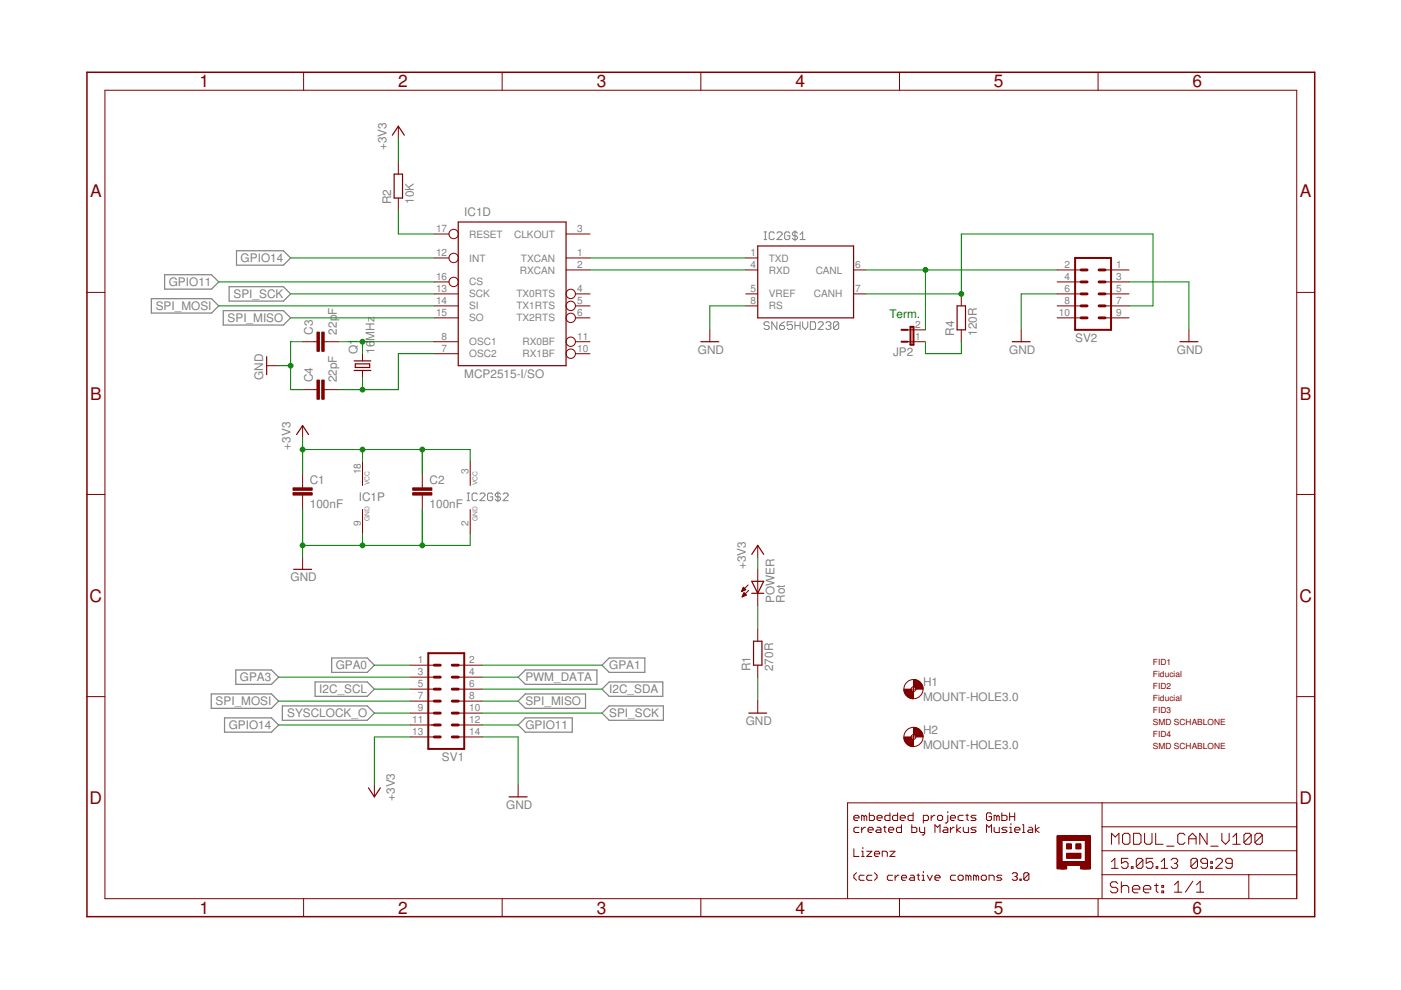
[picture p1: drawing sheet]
<svg xmlns="http://www.w3.org/2000/svg" width="297mm" height="210mm" viewBox="0 0 297 210" stroke-linecap="round" stroke-linejoin="round" font-family="sans-serif">
<g fill="none" stroke="#808080" stroke-width=".21">
<path d="M162 50.8h.5M162 49.2h.5M162.3 49.2v1.6M164.2 49.4l-.3-.2h-.5l-.3 .2v1.1l.3 .3h.5l.3-.3M164.7 49.4l.3-.2h.5l.3 .2v.3l-1.1 1.1h1.1M167.4 49.4l-.2-.2h-.6l-.2 .2v1.1l.2 .3h.6l.2-.3v-.5h-.5M168.6 48.9v2.2M169.1 49.4l-.3-.2h-.5l-.3 .2v.3l.3 .3h.5l.3 .3v.2l-.3 .3h-.5l-.3-.3M169.6 50.8h1.1M169.6 49.7l.6-.5v1.6M163.1 68.5l-.3-.3h-.5l-.3 .3v.3l.3 .2h.5l.3 .3v.3l-.3 .2h-.5l-.3-.2M164.7 68.2v1.6l-1.1-1.6v1.6"/>
<path d="M165.3 69h.8l.2 .3v.3l-.2 .2h-.6l-.2-.2zM166.3 68.2l-1 .8M168 68.2h-1.1v.8l.5-.2h.3l.3 .2v.6l-.3 .2h-.5l-.3-.2M168.6 68.2v1.6M168.6 69h1M169.6 68.2v1.6M170.2 68.2v1.1l.5 .5 .6-.5v-1.1M171.8 68.2h.8l.3 .3v1.1l-.3 .2h-.8zM173.5 68.5l.2-.3h.6l.2 .3v.3l-1 1h1M175.1 68.5l.3-.3h.5l.3 .3v.3l-.3 .2M175.6 69h.3M175.9 69l.3 .3v.3l-.3 .2h-.5l-.3-.2"/>
<path d="M177.8 68.5l-.3-.3h-.5l-.3 .3v1.1M177.8 68.5v1.1l-.3 .2h-.5l-.3-.2M177.8 68.5l-1.1 1.1M99 106.2h.6M99 104.5h.6M99.3 104.5v1.7M101.2 104.8l-.3-.3h-.5l-.3 .3v1.1l.3 .3h.5l.3-.3M101.7 104.8l.3-.3h.6l.2 .3v.3l-1.1 1.1h1.1M104.5 104.8l-.3-.3h-.5l-.3 .3v1.1l.3 .3h.5l.3-.3v-.6h-.6M105.6 104.3v2.1M106.1 104.8l-.3-.3h-.5l-.3 .3v.3l.3 .2h.5l.3 .3v.3l-.3 .3h-.5l-.3-.3M106.7 104.8l.2-.3h.6l.2 .3v.3l-1 1.1h1"/>
</g>
<g fill="none" stroke="#808080" stroke-width=".25">
<path d="M34.9 58.3h10l1.5 1.5-1.5 1.5h-10zM50.1 53.2h10l1.5 1.5-1.5 1.5h-10zM32.1 63.3h12.8l1.5 1.6-1.5 1.5h-12.8zM47.3 65.9h12.8l1.5 1.5-1.5 1.5h-12.8zM48.6 60.8h11.5l1.5 1.5-1.5 1.5h-11.5zM70.3 139.5h7.6l1.5 1.5-1.5 1.6h-7.6zM44.8 147.1h12.8l1.5 1.6-1.5 1.5h-12.8zM47.6 152.2h10l1.5 1.5-1.5 1.5h-10zM50 142h7.6l1.5 1.6-1.5 1.5h-7.6zM59.9 149.7h18l1.5 1.5-1.5 1.5h-18zM66.8 144.6h11.1l1.5 1.5-1.5 1.5h-11.1zM109.9 153.7l1.5-1.5h9.9v3h-9.9z"/>
<path d="M109.9 148.7l1.5-1.6h12.7v3.1h-12.7zM109.9 143.6l1.5-1.6h15.2v3.1h-15.2zM127.6 151.2l1.6-1.5h11.5v3h-11.5zM127.6 146.1l1.6-1.5h11.3v3h-11.3zM127.6 141l1.6-1.5h7.5v3.1h-7.5z"/>
</g>
<g fill="none" stroke="#800000" stroke-width=".21">
<path d="M22.2 19.1h252.7v171.4h-252.7zM64.4 15.3v3.8M106.5 15.3v3.8M148.6 15.3v3.8M190.7 15.3v3.8M232.8 15.3v3.8M84.5 26.8v2.5M84.5 34.4v2.5M84.5 42v2.5M92.1 49.6h3.1M92.1 59.8h3.1M92.1 54.7h3.1"/>
<path d="M120 49.6h5.1M120 54.7h5.1M120 57.2h5.1M158.1 54.7h2.6M158.1 57.2h2.6M181 57.2h2.5M224.1 59.8h5.1M224.1 57.2h5.1M234.3 59.8h5.1M234.3 57.2h5.1M18.4 62h3.8M56.5 77.5h2.6"/>
<path d="M64.2 72.5h3M68.7 72.5h3.1M76.9 75v1.5M76.9 78.5v1.6M92.1 72.5h5.1M92.1 75h5.1M92.1 62.3h5.1M92.1 64.9h5.1M92.1 67.4h5.1M122 72.5h3.1M122 75h3.1M122 62.3h3.1"/>
<path d="M122 64.9h3.1M122 67.4h3.1M150.5 69.9v2.6M158.1 62.3h2.6M158.1 64.9h2.6M181 62.3h2.5M192.4 72.5h3.8M192.4 69.9h3.8M203.8 62.3v2.6M203.8 69.9v2.6M216.5 69.9v2.6M224.1 62.3h5.1"/>
<path d="M224.1 64.9h5.1M224.1 67.4h5.1M234.3 62.3h5.1M234.3 64.9h5.1M234.3 67.4h5.1M252.1 69.9v2.6M274.9 62h3.8M64.2 90.2v2.6M64.2 82.6h3M68.7 82.6h3.1M76.9 97.9v5M99.7 97.9v5"/>
<path d="M18.4 104.8h3.8M64.2 100.4v3M64.2 105v3M64.2 118.2v2.5M76.9 108v5.1M89.5 100.4v3M89.5 105v3M99.7 108v5.1M160.7 115.6v2.6M274.9 104.8h3.8M157.2 125.4h.1M157.3 125.2h.3"/>
<path d="M157.4 125.1h.5M157.4 125h.7M157.4 126.4h.2M157.4 126.3h.5M157.5 124.9h.5M157.5 124.8h.3M157.5 126.2h.7M157.5 124.6h.2M157.5 126.1h.7M157.6 124.5l.5 .5-.9 .4zM157.6 126h.4M157.6 125.8h.3"/>
<path d="M157.7 125.7h.1M157.7 125.7l.5 .5-.8 .4zM158.6 124l-1.4 1.4M158.7 125.2l-1.3 1.4M160.7 120.7v7.6M160.7 133.4v2.6M18.4 147.7h3.8M87 153.7h5.1M87 141h5.1M87 143.6h5.1M87 146.1h5.1M87 148.7h5.1"/>
<path d="M87 151.2h5.1M87 156.3h5.1M97.2 153.7h5M97.2 141h5M97.2 143.6h5M97.2 146.1h5M97.2 148.7h5M97.2 151.2h5M97.2 156.3h5M160.7 141v2.6M160.7 148.7v2.5M193.2 146.1h1"/>
<path d="M193.2 156.3h1M193.7 145.6v1M193.7 155.7v1.1M274.9 147.7h3.8M79.4 166.4v2.6M109.9 166.4v2.6M181 173.4h1.1v-.3l-.2-.2h-.6l-.3 .2v.6l.3 .3h.6M181 180v1.6h1.1M182.1 175.4h-.8l-.3 .3v.5l.3 .3h.8M182.7 175.4v1.1M182.9 179.7v.3M183.2 173.1l-.3-.2h-.2v1.1"/>
<path d="M183.2 173.1l.3-.2 .3 .2v.9M183.2 173.1v.9M183.5 175.4h-.3l-.5 .6M184 176h1.1v-.3l-.3-.3h-.5l-.3 .3v.5l.3 .3h.5M184.3 172.3v1.7h.8l.3-.3v-.6l-.3-.2h-.8M185.9 175.4h.6l.3 .3v.8h-.9l-.2-.3 .2-.2h.9M185.9 173.4h1.1v-.3l-.2-.2h-.6l-.3 .2v.6l.3 .3h.6M187.3 175.4h.6M187.6 175.2v1l.3 .3M188.4 176h1.1v-.3l-.3-.3h-.5l-.3 .3v.5l.3 .3h.5M188.7 172.3v1.7h-.8l-.3-.3v-.6l.3-.2h.8M190.3 172.3v1.7h-.8l-.3-.3v-.6l.3-.2h.8"/>
<path d="M190.9 173.4h1v-.3l-.2-.2h-.6l-.2 .2v.6l.2 .3h.6M191.1 174.9v1.6h-.8l-.2-.3v-.5l.2-.3h.8M193.3 174.9v1.6h.8l.3-.3v-.5l-.3-.3h-.8M193.6 172.3v1.7h-.8l-.3-.3v-.6l.3-.2h.8M195 175.4v.8l.2 .3h.8M195.8 174h.8l.2-.3v-.6l-.2-.2h-.8v1.6M196 175.4v1.4l-.2 .2h-.3M197.4 172.9v1.1M198.2 176.5v-1.6l.6 .5 .5-.5v1.6M198.2 172.9h-.2l-.6 .5M198.8 173.1l.3-.2h.5l.3 .2v.6l-.3 .3h-.5l-.3-.3zM200.1 175.4h.6l.3 .3v.8h-.9l-.2-.3 .2-.2h.9"/>
<path d="M201 172.1v.2M201 172.9v1.3l-.3 .3h-.3M201.5 173.4h1.1v-.3l-.3-.2h-.5l-.3 .2v.6l.3 .3h.5M201.5 175.4v1.1M202.3 175.4h-.2l-.6 .6M202.9 174.9v1.6M203.7 175.4l-.8 .6 .8 .5M204.2 172.9h-.8l-.3 .2v.6l.3 .3h.8M204.2 175.4v.8l.3 .3h.8v-1.1M204.8 172.9h.5M205 172.6v1.1l.3 .3M206.9 175.4h-.8l-.2 .3 .2 .3h.6l.2 .2-.2 .3h-.8"/>
<path d="M206.9 172.9h-.8l-.2 .2 .2 .3h.6l.2 .3-.2 .3h-.8M209.1 176.5v-1.6l.6 .5 .5-.5v1.6M210.2 172.6l-.2-.3h-.6l-.3 .3v1.1l.3 .3h.6l.2-.3v-.6h-.5M210.8 175.4v.8l.3 .3h.8v-1.1M211.3 173.1l-.2-.2h-.3v1.1M211.3 173.1l.3-.2 .3 .2v.9M211.3 173.1v.9M212.4 172.3v1.7h.8l.3-.3v-.6l-.3-.2h-.8M213.5 175.4h-.8l-.3 .3 .3 .3h.5l.3 .2-.3 .3h-.8M214.1 175.4h.2v1.1M214.1 176.5h.5M214.1 173.1h1"/>
<path d="M214.1 172.3v1.7M214.3 174.6v.3M215.1 176h1.1v-.3l-.2-.3h-.6l-.3 .3v.5l.3 .3h.6M215.1 172.3v1.7M216.8 176.5h.5M216.8 174.9h.2v1.6M218.1 175.4h.6l.2 .3v.8h-.8l-.2-.3 .2-.2h.8M219.5 174.9v1.6M220.3 175.4l-.8 .6 .8 .5M233.7 170.2v20.3M233.7 175.3h41.2M235.7 179v-2.3l.8 .8 .7-.8v2.3"/>
<path d="M238 177.1l.4-.4h.8l.4 .4v1.5l-.4 .4h-.8l-.4-.4zM240.3 176.7h1.2l.4 .4v1.5l-.4 .4h-1.2zM242.7 176.7v1.9l.4 .4h.8l.3-.4v-1.9M245 176.7v2.3h1.6M247.4 179.4h1.5M251.2 177.1l-.3-.4h-.8l-.4 .4v1.5l.4 .4h.8l.3-.4M252 179v-1.5l.8-.8 .8 .8v1.5M252 177.8h1.6M255.9 176.7v2.3l-1.5-2.3v2.3M256.7 179.4h1.6M259.1 176.7v1.5l.7 .8 .8-.8v-1.5M261.4 179h1.6"/>
<path d="M261.4 177.5l.8-.8v2.3M265.3 177.1l-.4-.4h-.8l-.4 .4v1.5M265.3 177.1v1.5l-.4 .4h-.8l-.4-.4M265.3 177.1l-1.6 1.5M267.6 177.1l-.4-.4h-.7l-.4 .4v1.5M267.6 177.1v1.5l-.4 .4h-.7l-.4-.4M267.6 177.1l-1.5 1.5M274.9 170.2h-95.2v20.3M64.4 190.5v3.9M106.5 190.5v3.9M148.6 190.5v3.9M181.6 185l-.6 .6v.5l.6 .5"/>
<path d="M182.7 181.6h.5M182.7 180.5h.2v1.1M183.2 185.6h-.8l-.3 .2v.6l.3 .2h.8M183.8 180.5h1l-1 1.1h1M184.8 185.6h-.8l-.2 .2v.6l.2 .2h.8M185.4 181h1.1v-.2l-.3-.3h-.5l-.3 .3v.5l.3 .3h.5M185.4 185l.5 .6v.5l-.5 .5M187 181.6v-1.1h.9l.2 .3v.8M188.7 180.5h1.1l-1.1 1.1h1.1M189.2 185.6h-.8l-.3 .2v.6l.3 .2h.8M189.8 185.6v1M190.6 185.6h-.3l-.5 .5"/>
<path d="M190.7 190.5v3.9M191.1 186.1h1.1v-.3l-.2-.2h-.6l-.3 .2v.6l.3 .2h.6M193 185.6h.6l.3 .2v.8h-.9l-.2-.2 .2-.3h.9M194.4 185.6h.5M194.7 185.3v1.1l.2 .2M195.5 185.6h.3v1M195.5 186.6h.5M195.8 184.8v.2M196.6 185.6l.5 1 .6-1M198.2 186.1h1.1v-.3l-.2-.2h-.6l-.3 .2v.6l.3 .2h.6M202.6 185.6h-.8l-.3 .2v.6l.3 .2h.8M203.1 185.8l.3-.2h.6l.2 .2v.6l-.2 .2h-.6l-.3-.2z"/>
<path d="M205.3 185.8v.8M205.3 185.8l-.3-.2h-.2v1M205.3 185.8l.3-.2 .3 .2v.8M207 185.8l-.3-.2h-.3v1M207 185.8v.8M207 185.8l.2-.2 .3 .2v.8M208 185.8l.3-.2h.6l.2 .2v.6l-.2 .2h-.6l-.3-.2zM209.7 186.6v-1h.8l.3 .2v.8M212.4 185.6h-.8l-.3 .2 .3 .3h.5l.3 .3-.3 .2h-.8M214.6 185.3l.3-.3h.5l.3 .3v.3l-.3 .2M215.1 185.8h.3M215.4 185.8l.3 .3v.3l-.3 .2h-.5l-.3-.2"/>
<path d="M216.2 186.4h.3v.2h-.3zM218.1 185.3l-.2-.3h-.6l-.2 .3v1.1M218.1 185.3v1.1l-.2 .2h-.6l-.2-.2M218.1 185.3l-1 1.1M232.8 190.5v3.9M233.7 185.5h41.2M233.7 180.4h41.2M235.6 182.7l.8-.7v2.1M235.6 184.1h1.5M237 187.3l-.4-.3h-.8l-.4 .3v.4l.4 .4h.8l.4 .4v.4l-.4 .4h-.8l-.4-.4M237.7 187v2.3M237.7 188.1l.4-.4h.8l.4 .4v1.2"/>
<path d="M239.2 182h-1.4v1l.7-.3h.3l.4 .3v.7l-.4 .4h-.7l-.3-.4M239.9 183.7h.3v.4h-.3zM240.1 188.5h1.6v-.4l-.4-.4h-.8l-.4 .4v.8l.4 .4h.8M242.3 182.4v1.3l-.3 .4h-.7l-.4-.4M242.3 182.4l-.3-.4h-.7l-.4 .4v1.3M242.3 182.4l-1.4 1.3M242.4 188.5h1.6v-.4l-.4-.4h-.8l-.4 .4v.8l.4 .4h.8M244.4 182h-1.4v1l.7-.3h.4l.3 .3v.7l-.3 .4h-.7l-.4-.4M244.8 187.7h.8M245.1 183.7h.4v.4h-.4zM245.2 187.3v1.6l.4 .4M246.2 184.1h1.4"/>
<path d="M246.2 182.7l.7-.7v2.1M246.3 187.7h.4v.4h-.4zM246.3 188.9h.4v.4h-.4zM248.3 182.4l.3-.4h.7l.4 .4v.3l-.4 .3M249 183h.3M249 187.6l.8-.8v2.4M249 189.2h1.6M249.3 183l.4 .4v.3l-.4 .4h-.7l-.3-.4M252.9 186.8l-1.6 2.4M253.7 189.2h1.5M253.7 187.6l.8-.8v2.4M253.9 182.4v1.3l-.3 .4h-.8l-.3-.4"/>
<path d="M253.9 182.4l-.3-.4h-.8l-.3 .4v1.3M253.9 182.4l-1.4 1.3M256 183h-1l-.4-.3v-.3l.4-.4h.7l.3 .4v1.3l-.3 .4h-.7l-.4-.4M256.7 183.7h.3v.4h-.3zM256.7 182.7h.3v.3h-.3zM257.7 182.4l.4-.4h.7l.4 .4v.3l-1.5 1.4h1.5M261.3 183h-1.1l-.3-.3v-.3l.3-.4h.7l.4 .4v1.3l-.4 .4h-.7l-.3-.4M264.8 185.5v5"/>
<circle cx="96.2" cy="54.7" r=".99"/>
<circle cx="96.2" cy="49.6" r=".99"/>
<circle cx="96.2" cy="59.8" r=".99"/>
<circle cx="121" cy="72.5" r=".99"/>
<circle cx="121" cy="62.3" r=".99"/>
<circle cx="121" cy="75" r=".99"/>
<circle cx="121" cy="64.9" r=".99"/>
<circle cx="121" cy="67.4" r=".99"/>
<circle cx="193.7" cy="146.1" r="2.03"/>
<circle cx="193.7" cy="156.3" r="2.03"/>
<circle cx="193.7" cy="156.3" r=".51"/>
<circle cx="193.7" cy="146.1" r=".51"/>
</g>
<path d="M18.4 15.3h260.3v179.1h-260.3z" fill="none" stroke="#800000" stroke-width=".32"/>
<g fill="none" stroke="#800000" stroke-width=".25">
<path d="M83.2 28.7l1.3-1.9 1.2 1.9M83.6 36.9h1.7v5.1h-1.7zM97.2 47.1h22.8v30.4h-22.8zM160.7 52.2h20.3v15.2h-20.3zM56.5 75.6v3.8M75.1 76.5h3.5M75.1 78.5h3.5M75.3 77.2h3.1v.7h-3.1zM148.6 72.5h3.8M202.9 64.9h1.8v5h-1.8zM214.6 72.5h3.8M250.2 72.5h3.8"/>
<path d="M62.9 92.1l1.3-1.9 1.2 1.9M159.4 117.5l1.3-1.9 1.2 1.9M62.3 120.7h3.8M159.4 123.3h2.5l-1.2 2.5zM159.4 125.8h2.5M159.8 136h1.7v5h-1.7zM158.7 151.2h3.9M78.1 167l1.3 2 1.2-2M107.9 169h3.9"/>
</g>
<path d="M227.9 54.7h7.7v15.2h-7.7zM191.1 72.5h1.3M191.1 69.9h1.3M193 69.3h.7v3.8h-.7zM90.8 138.5h7.6v20.3h-7.6z" fill="none" stroke="#800000" stroke-width=".42"/>
<g fill="none" stroke="#800000" stroke-width=".61">
<path d="M229.2 59.8h1.3M229.2 57.2h1.3M233 59.8h1.3M233 57.2h1.3M229.2 67.4h1.3M229.2 64.9h1.3M229.2 62.3h1.3M233 67.4h1.3M233 64.9h1.3M233 62.3h1.3M92.1 151.2h1.2M92.1 148.7h1.2"/>
<path d="M92.1 146.1h1.2M92.1 143.6h1.2M92.1 141h1.2M92.1 153.7h1.2M92.1 156.3h1.2M95.9 151.2h1.3M95.9 148.7h1.3M95.9 146.1h1.3M95.9 143.6h1.3M95.9 141h1.3M95.9 153.7h1.3M95.9 156.3h1.3"/>
</g>
<g fill="#800000" stroke="#800000" stroke-width=".21">
<path d="M193.7 144.1a2 2 0 0 1 2 2h-1.5l-.1-.3-.4-.2z" fill-rule="evenodd"/>
<path d="M191.6 146.1h1.6l.1 .3 .4 .2v1.5a2 2 0 0 1-2.1-2z" fill-rule="evenodd"/>
<path d="M193.7 154.2a2.04 2.04 0 0 1 2 2.1h-1.5l-.2-.4-.3-.2z" fill-rule="evenodd"/>
<path d="M191.6 156.3h1.6l.1 .3 .4 .2v1.5a1.97 1.97 0 0 1-2.1-2z" fill-rule="evenodd"/>
</g>
<g fill="#800000" stroke="#800000" stroke-width=".21">
<path d="M62.1 104.5h4.1v.5h-4.1z"/>
<path d="M62.1 103.4h4.1v.5h-4.1z"/>
<path d="M87.5 104.5h4.1v.5h-4.1z"/>
<path d="M87.5 103.4h4.1v.5h-4.1z"/>
<path d="M68.2 70.4h.5v4.1h-.5z"/>
<path d="M67.2 70.4h.5v4.1h-.5z"/>
<path d="M68.2 80.6h.5v4h-.5z"/>
<path d="M67.2 80.6h.5v4h-.5z"/>
<path d="M224.9 177.2h5.5v.7h-5.5z"/>
<path d="M230.4 177.2h.7v7h-.7z"/>
<path d="M224.8 183.4h.8v.8h-.8z"/>
<path d="M229.6 183.4h.8v.8h-.8z"/>
<path d="M226.1 180.9h3.1v1h-3.1z"/>
<path d="M226.1 178.9h1v1.1h-1z"/>
<path d="M224.1 177.2h1v7h-1z"/>
<path d="M225.1 177.2h5v1h-5z"/>
<path d="M230.1 177.2h1v7h-1z"/>
<path d="M225.1 182.7h5v.8h-5z"/>
<path d="M225.1 183.2h1v1h-1z"/>
<path d="M229.1 183.2h1v1h-1z"/>
<path d="M228.1 178.9h1.1v1.1h-1.1z"/>
</g>
<g fill="none" stroke="#008000" stroke-width=".21">
<path d="M84.5 29.3v5.1M46.4 59.8h45.7M61.6 54.7h30.5M84.5 44.5v5.1h7.6M125.1 54.7h33M125.1 57.2h33M183.5 57.2h40.6M196.2 57.2v12.7M239.4 59.8h12.7v10.1M46.4 64.9h45.7M59.1 77.5h2.5M61.6 62.3h30.5"/>
<path d="M61.6 67.4h30.5M64.2 72.5h-2.6v10.1h2.6M71.8 72.5h20.3M76.9 72.5v2.5M92.1 75h-7.6v7.6h-12.7M158.1 64.9h-7.6v5M183.5 62.3h20.3v-12.7h40.7v15.3h-5.1M196.2 72.5v2.5h7.6v-2.5M224.1 62.3h-7.6v7.6M64.2 95.3h35.5v2.6M64.2 92.8v7.6M76.9 80.1v2.5"/>
<path d="M76.9 95.3v2.6M89.5 95.3v5.1M64.2 108v10.2M76.9 113.1v2.5M89.5 108v7.6M99.7 113.1v2.5h-35.5M160.7 118.2v2.5M160.7 128.3v5.1M59.1 153.7h27.9M59.1 148.7h27.9M59.1 143.6h27.9M79.4 151.2h7.6"/>
<path d="M79.4 146.1h7.6M79.4 141h7.6M87 156.3h-7.6v10.1M102.2 156.3h7.7v10.1M102.2 153.7h7.7M102.2 151.2h25.4M102.2 148.7h7.7M102.2 146.1h25.4M102.2 143.6h7.7M102.2 141h25.4M160.7 143.6v5.1"/>
</g>
<g fill="#008000" stroke="#008000" stroke-width=".21">
<circle cx="89.5" cy="115.6" r=".51"/>
<circle cx="76.9" cy="115.6" r=".51"/>
<circle cx="64.2" cy="115.6" r=".51"/>
<circle cx="61.6" cy="77.5" r=".51"/>
<circle cx="64.2" cy="95.3" r=".51"/>
<circle cx="76.9" cy="95.3" r=".51"/>
<circle cx="89.5" cy="95.3" r=".51"/>
<circle cx="76.9" cy="72.5" r=".51"/>
<circle cx="76.9" cy="82.6" r=".51"/>
<circle cx="196.2" cy="57.2" r=".51"/>
<circle cx="203.8" cy="62.3" r=".51"/>
</g>
<g font-size="3.7" fill="#800000">
<text x="42.3" y="18.5">1</text>
<text x="84.4" y="18.5">2</text>
<text x="126.5" y="18.5">3</text>
<text x="168.6" y="18.5">4</text>
<text x="210.7" y="18.5">5</text>
<text x="252.9" y="18.5">6</text>
<text x="19.1" y="41.9">A</text>
<text x="275.6" y="41.9">A</text>
<text x="19.1" y="84.7">B</text>
<text x="275.6" y="84.7">B</text>
<text x="19" y="127.6">C</text>
<text x="275.5" y="127.6">C</text>
<text x="19" y="170.4">D</text>
<text x="275.5" y="170.4">D</text>
<text x="42.3" y="193.7">1</text>
<text x="84.4" y="193.7">2</text>
<text x="126.5" y="193.7">3</text>
<text x="168.6" y="193.7">4</text>
<text x="210.7" y="193.7">5</text>
<text x="252.9" y="193.7">6</text>
</g>
<g font-size="2.5" fill="#808080">
<text x="81.9" y="31.8" transform="rotate(-90 81.9 31.8)">+3V3</text>
<text x="83" y="43.3" transform="rotate(-90 83 43.3)">R2</text>
<text x="87.8" y="43.3" transform="rotate(-90 87.8 43.3)">10K</text>
<text x="98.4" y="45.8">IC1D</text>
<text x="51" y="55.6">GPIO14</text>
<text x="33" y="65.7">SPI_MOSI</text>
<text x="35.8" y="60.7">GPIO11</text>
<text x="49.5" y="63.2">SPI_SCK</text>
<text x="48.3" y="68.3">SPI_MISO</text>
<text x="66.3" y="70.9" transform="rotate(-90 66.3 70.9)">C3</text>
<text x="71.4" y="70.9" transform="rotate(-90 71.4 70.9)">22p</text>
<text x="71.4" y="66.7" transform="rotate(-90 71.4 66.7)">F</text>
<text x="202.3" y="71.2" transform="rotate(-90 202.3 71.2)">R4</text>
<text x="207.1" y="71.2" transform="rotate(-90 207.1 71.2)">120R</text>
<text x="75.8" y="75" transform="rotate(-90 75.8 75)">Q1</text>
<text x="79.4" y="75" transform="rotate(-90 79.4 75)">16</text>
<text x="79.4" y="72.2" transform="rotate(-90 79.4 72.2)">MHz</text>
<text x="148" y="75">GND</text>
<text x="189.3" y="75.5">JP2</text>
<text x="214" y="75">GND</text>
<text x="227.9" y="72.5">SV2</text>
<text x="249.5" y="75">GND</text>
<text x="55.8" y="80.5" transform="rotate(-90 55.8 80.5)">GND</text>
<text x="66.3" y="81.1" transform="rotate(-90 66.3 81.1)">C4</text>
<text x="71.4" y="81.1" transform="rotate(-90 71.4 81.1)">22pF</text>
<text x="98.4" y="80.1">MCP2515-I/SO</text>
<text x="61.6" y="95.3" transform="rotate(-90 61.6 95.3)">+3V3</text>
<text x="65.7" y="107.6">100nF</text>
<text x="65.7" y="102.6">C1</text>
<text x="76.1" y="106.2">IC1P</text>
<text x="91.1" y="107.6">100nF</text>
<text x="91.1" y="102.6">C2</text>
<text x="61.6" y="123.3">GND</text>
<text x="158.1" y="120.7" transform="rotate(-90 158.1 120.7)">+3V3</text>
<text x="164.2" y="127.8" transform="rotate(-90 164.2 127.8)">POWER</text>
<text x="166.4" y="127.8" transform="rotate(-90 166.4 127.8)">Rot</text>
<text x="71.2" y="141.9">GPA0</text>
<text x="129.2" y="141.9">GPA1</text>
<text x="159.2" y="142.3" transform="rotate(-90 159.2 142.3)">R1</text>
<text x="164" y="142.3" transform="rotate(-90 164 142.3)">270R</text>
<text x="45.7" y="149.5">SPI_MOSI</text>
<text x="50.9" y="144.5">GPA3</text>
<text x="67.7" y="147">I2C_SCL</text>
<text x="111.4" y="149.5">SPI_MISO</text>
<text x="111.4" y="144.5">PWM_DATA</text>
<text x="129.2" y="147">I2C_SDA</text>
<text x="195.7" y="148.6">MOUNT-HOLE3.0</text>
<text x="195.7" y="145.5">H1</text>
<text x="48.5" y="154.6">GPIO14</text>
<text x="60.9" y="152.1">SYSCLOCK_O</text>
<text x="111.4" y="154.6">GPIO11</text>
<text x="129.2" y="152.1">SPI_SCK</text>
<text x="158.1" y="153.7">GND</text>
<text x="195.7" y="155.7">H2</text>
<text x="93.7" y="161.3">SV1</text>
<text x="195.7" y="158.7">MOUNT-HOLE3.0</text>
<text x="83.7" y="169.8" transform="rotate(-90 83.7 169.8)">+3V3</text>
<text x="107.3" y="171.5">GND</text>
</g>
<text font-size="2.5" fill="#008000" x="188.6" y="67.4">Term.</text>
<g font-size="2.1" fill="#808080">
<text x="92.5" y="49.3">17</text>
<text x="99.5" y="50.4">RESET</text>
<text x="109" y="50.4">CLKOUT</text>
<text x="122.4" y="49.3">3</text>
<text x="92.5" y="59.4">16</text>
<text x="92.5" y="54.3">12</text>
<text x="99.5" y="55.4">INT</text>
<text x="110.2" y="58">RXCAN</text>
<text x="110.4" y="55.5">TXCAN</text>
<text x="122.4" y="56.9">2</text>
<text x="122.4" y="54.3">1</text>
<text x="159.1" y="56.9">4</text>
<text x="159.1" y="54.3">1</text>
<text x="163" y="58">RXD</text>
<text x="163" y="55.4">TXD</text>
<text x="172.9" y="58">CANL</text>
<text x="181.3" y="56.9">6</text>
<text x="225.7" y="56.9">2</text>
<text x="225.7" y="59.4">4</text>
<text x="236.6" y="56.9">1</text>
<text x="236.6" y="59.4">3</text>
<text x="92.5" y="62">13</text>
<text x="92.5" y="64.5">14</text>
<text x="99.5" y="60.5">CS</text>
<text x="99.5" y="63.1">SCK</text>
<text x="99.5" y="65.6">SI</text>
<text x="109.5" y="63.1">TX0RTS</text>
<text x="109.5" y="65.6">TX1RTS</text>
<text x="122.4" y="62">4</text>
<text x="122.4" y="64.5">5</text>
<text x="159.1" y="64.5">8</text>
<text x="159.1" y="62">5</text>
<text x="163" y="65.6">RS</text>
<text x="163" y="63.1">VREF</text>
<text x="172.6" y="63.1">CANH</text>
<text x="181.3" y="62">7</text>
<text x="225.7" y="62">6</text>
<text x="225.7" y="64.5">8</text>
<text x="236.6" y="62">5</text>
<text x="236.6" y="64.5">7</text>
<text x="92.5" y="67">15</text>
<text x="99.5" y="68.1">SO</text>
<text x="109.5" y="68.1">TX2RTS</text>
<text x="122.4" y="67">6</text>
<text x="194" y="69.6">2</text>
<text x="224.5" y="67">10</text>
<text x="236.6" y="67">9</text>
<text x="93.6" y="72.1">8</text>
<text x="93.6" y="74.6">7</text>
<text x="99.5" y="73.2">OSC1</text>
<text x="99.5" y="75.8">OSC2</text>
<text x="110.8" y="73.2">RX0BF</text>
<text x="110.8" y="75.8">RX1BF</text>
<text x="122.4" y="72.1">11</text>
<text x="122.4" y="74.6">10</text>
<text x="194" y="72.1">1</text>
<text x="76.5" y="100.6" transform="rotate(-90 76.5 100.6)">18</text>
<text x="99.3" y="100.6" transform="rotate(-90 99.3 100.6)">3</text>
<text x="76.5" y="111.5" transform="rotate(-90 76.5 111.5)">9</text>
<text x="99.3" y="111.5" transform="rotate(-90 99.3 111.5)">2</text>
<text x="88.6" y="140.7">1</text>
<text x="88.6" y="143.2">3</text>
<text x="99.5" y="140.7">2</text>
<text x="99.5" y="143.2">4</text>
<text x="88.6" y="145.7">5</text>
<text x="88.6" y="148.3">7</text>
<text x="99.5" y="145.7">6</text>
<text x="99.5" y="148.3">8</text>
<text x="87.4" y="153.4">11</text>
<text x="87.4" y="155.9">13</text>
<text x="88.6" y="150.8">9</text>
<text x="99.5" y="153.4">12</text>
<text x="99.5" y="155.9">14</text>
<text x="99.5" y="150.8">10</text>
</g>
<g font-size="1.8" fill="#800000">
<text x="244.5" y="143.6">Fiducial</text>
<text x="244.5" y="141">FID1</text>
<text x="244.5" y="148.6">Fiducial</text>
<text x="244.5" y="146.1">FID2</text>
<text x="244.5" y="153.7">SMD SCHABLONE</text>
<text x="244.5" y="151.2">FID3</text>
<text x="244.5" y="158.8">SMD SCHABLONE</text>
<text x="244.5" y="156.3">FID4</text>
</g>
<g font-size="1.4" fill="#808080">
<text x="78.4" y="102.9" transform="rotate(-90 78.4 102.9)">VCC</text>
<text x="101.2" y="102.9" transform="rotate(-90 101.2 102.9)">VCC</text>
<text x="78.4" y="110.6" transform="rotate(-90 78.4 110.6)">GND</text>
<text x="101.2" y="110.6" transform="rotate(-90 101.2 110.6)">GND</text>
</g>
</svg>
